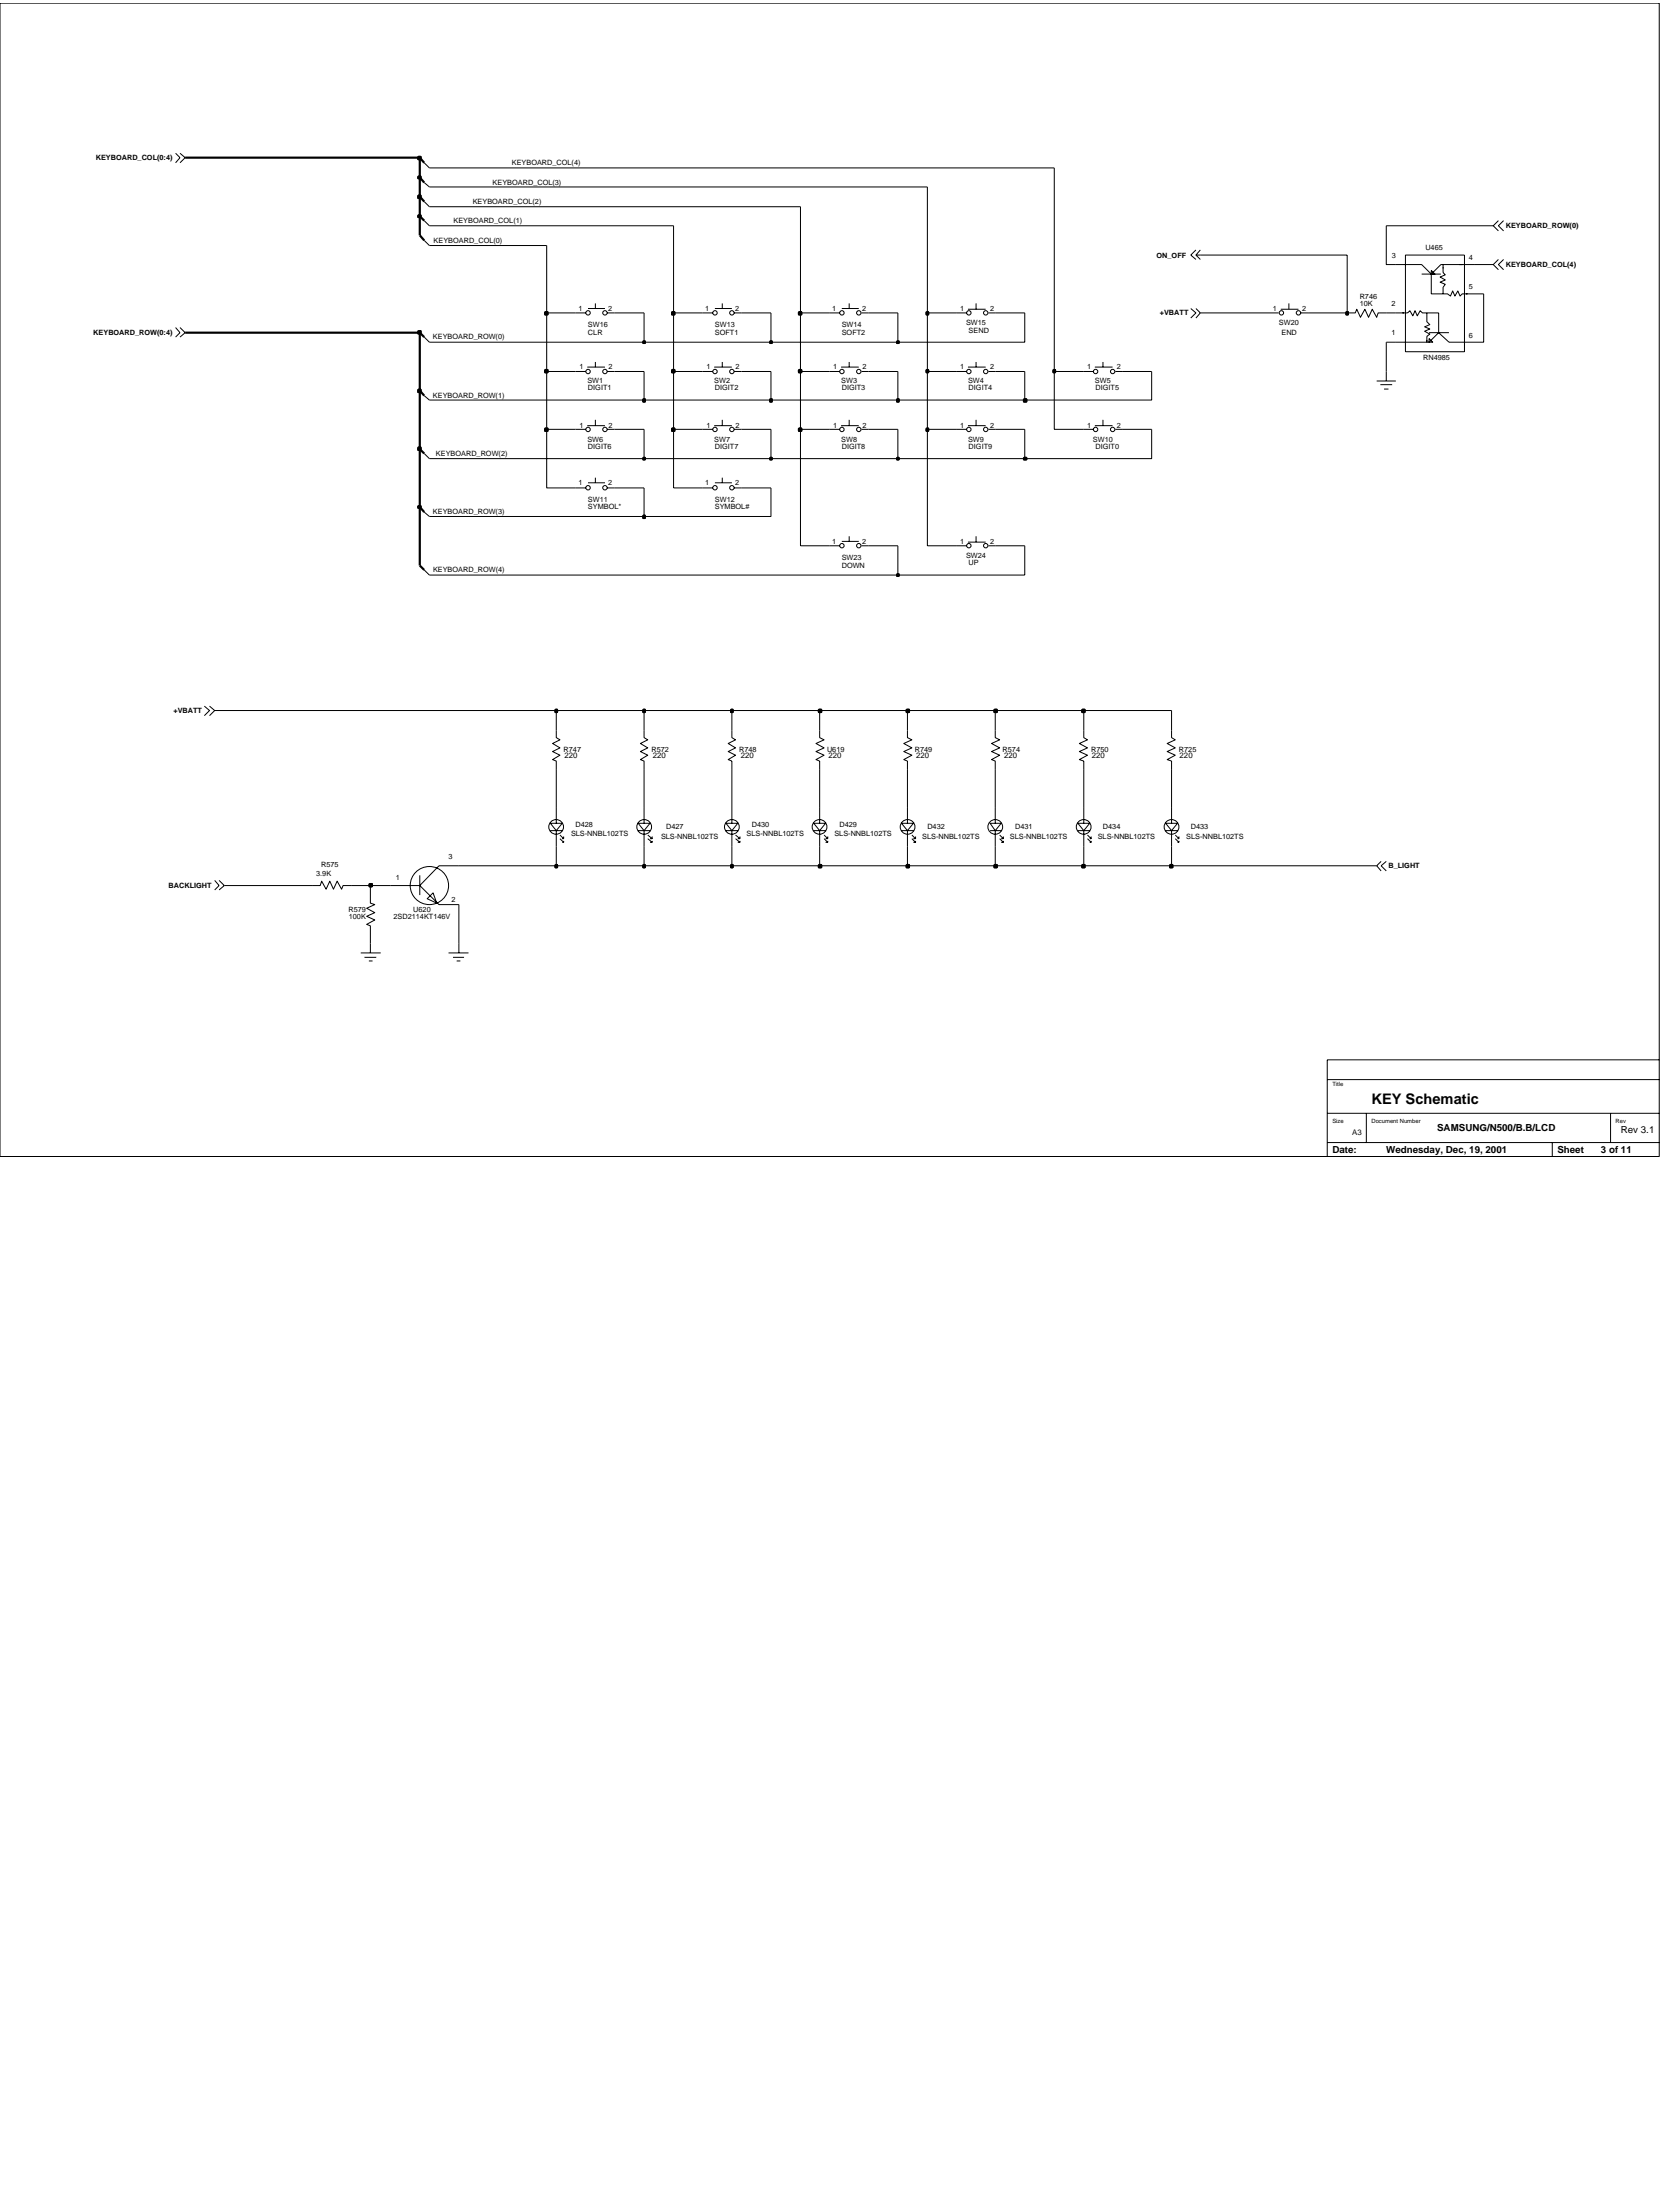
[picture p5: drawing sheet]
<svg xmlns="http://www.w3.org/2000/svg" width="192mm" height="254mm" viewBox="0 0 192 254" stroke-linecap="round" stroke-linejoin="round" font-family="sans-serif">
<g fill="none" stroke="#000" stroke-width=".12">
<path d="M20.3 17.7l.5 .5-.5 .6M20.8 17.7l.6 .5-.6 .6M49 18.8l.6 .6M20.3 37.8l.5 .6-.5 .5M20.8 37.8l.6 .6-.6 .5M49 38.9l.6 .6M49 25.5l.6 .6M49 23.3l.6 .6M49 21.1l.6 .5M49 27.8l.6 .5M66.4 36.1h1.2M67.9 35.6h1.9"/>
<path d="M68.7 35v.6M70.1 36.1h.8M81.1 36.1h1.1M82.5 35.6h2M83.4 35v.6M84.7 36.1h.9M95.7 36.1h1.2M97.1 35.6h2M98 35v.6M99.4 36.1h.8M110.4 36.1h1.1M111.7 35.7h2"/>
<path d="M112.6 35v.7M114.1 36.1h.8M137.4 35.6l.6 .5-.6 .6M138 35.6l.5 .5-.5 .6M138 28.9l-.6 .5 .6 .6M138 29.4h.5M138.5 28.9l-.5 .5 .5 .6M146.4 36.1h1.1M147.8 35.7h2M148.7 35v.7M150.1 36.1h.9M155.5 36.1h.9l.2-.4 .4 .9 .5-.9 .4 .9 .5-.9 .5 .9 .1-.5h1"/>
<path d="M161.1 36.1h1.3l.3-.2 .3 .6 .3-.6 .3 .6 .3-.6 .2 .2h.6M161.1 30.5h3l1.1 1.1M162.2 29.4h6.8v11.2h-6.8zM164.1 31.6h2.2M164.7 36.1v1l.3 .4-.6 .2 .6 .3-.6 .2 .6 .4-.3 .2v.7M164.7 36.1h1.3v2.3M164.9 39.1l.4 .4h-.4zM164.9 38.4h2.3M165.2 31.2l.4 .4h-.4zM166 38.4l-1.1 1.1h-3.8M166 38.4l1.2 1.1h2.9M166.5 30.5v1l.3 .2-.6 .3 .6 .3-.6 .3 .6 .2-.3 .4v.7"/>
<path d="M169.2 33.9h.9M170.1 30.5h-3.8l-1.1 1.1v2.3h1.8l.4 .3 .2-.6 .3 .6 .3-.6 .3 .6 .2-.3h.6M172.9 30l-.6 .5 .6 .6M172.9 25.5l-.6 .6 .6 .6M173.5 30l-.6 .5 .6 .6M173.5 25.5l-.6 .6 .6 .6M49 59.1l.6 .5M49 45.7l.6 .5M49 52.4l.6 .6M66.4 49.6h1.2M66.4 42.9h1.2M66.4 56.3h1.2"/>
<path d="M67.8 49.1h2M67.8 42.4h2M67.9 55.7h1.9M68.7 41.8v.6M68.7 48.5v.6M68.7 55.1v.6M70.1 49.6h.8M70.1 42.9h.8M70.1 56.3h.8M81.1 49.6h1.1M81.1 42.9h1.1M81.1 56.3h1.1"/>
<path d="M82.4 49.1h2.1M82.4 42.4h2.1M82.5 55.7h2M83.4 41.8v.6M83.4 48.5v.6M83.4 55.1v.6M84.7 49.6h.9M84.7 42.9h.9M84.7 56.3h.9M95.7 49.6h1.2M95.7 42.9h1.2M97.1 49.1h2"/>
<path d="M97.1 42.4h2M98 41.8v.6M98 48.5v.6M99.4 49.6h.8M99.4 42.9h.8M110.4 49.6h1.1M110.4 42.9h1.1M111.7 49.1h2M111.7 42.4h2M112.6 41.8v.6M112.6 48.5v.6M114.1 49.6h.8"/>
<path d="M114.1 42.9h.8M125.1 49.6h1.1M125.1 42.9h1.1M126.3 49.1h2.1M126.3 42.4h2.1M127.3 41.8v.6M127.3 48.5v.6M128.7 49.6h.9M128.7 42.9h.9M158.9 44h2.2M159.3 44.4h1.4M159.7 44.9h.5"/>
<path d="M160 42.9v1.1M49 65.8l.6 .6M95.7 63h1.2M97.1 62.5h2M98 61.9v.6M99.4 63h.8M110.4 63h1.1M111.7 62.6h2M112.6 61.9v.7M114.1 63h.8M23.6 81.5l.6 .5-.6 .6M24.2 81.5l.6 .5-.6 .6"/>
<path d="M53 100h-2.3l-2.3 2.2h-3.4M63.5 95.1h1.4l-.7 .8zM63.5 95.9h1.4M64.2 84.3v.9l.4 .2-.8 .4 .8 .5-.8 .5 .8 .4-.8 .5 .4 .2v.9M64.2 93.3v1.8M64.2 95.9v1.9M64.6 96.8l.4 .5M64.6 96.4l.4 .4M64.9 96.8h.1M64.9 97.3h.1M65 96.6v.2M65 97.1v.2"/>
<path d="M73.6 95.1h1.4l-.7 .8zM73.6 95.9h1.4M74.3 84.3v.9l.5 .2-.9 .4 .9 .5-.9 .5 .9 .4-.9 .5 .4 .2v.9M74.3 93.3v1.8M74.3 95.9v1.9M74.8 96.8l.5 .5M74.8 96.4l.5 .4M75 96.8h.3M75 97.3h.3M75.3 96.6v.2M75.3 97.1v.2M83.8 95.1h1.3l-.6 .8z"/>
<path d="M83.8 95.9h1.3M84.5 84.3v.9l.4 .2-.9 .4 .9 .5-.9 .5 .9 .4-.9 .5 .5 .2v.9M84.5 93.3v1.8M84.5 95.9v1.9M84.9 96.8l.5 .5M84.9 96.4l.5 .4M85.1 96.8h.3M85.4 97.1v.2h-.3M85.4 96.6v.2M93.9 95.1h1.4l-.7 .8zM93.9 95.9h1.4M94.6 84.3v.9l.5 .2-.9 .4 .9 .5-.9 .5 .9 .4-.9 .5 .4 .2v.9"/>
<path d="M94.6 93.3v1.8M94.6 95.9v1.9M95.1 96.8l.4 .5M95.1 96.4l.4 .4M95.3 96.8h.2M95.3 97.3h.2M95.5 96.6v.2M95.5 97.1v.2M104 95.1h1.4l-.7 .8zM104 95.9h1.4M104.7 84.3v.9l.5 .2-.9 .4 .9 .5-.9 .5 .9 .4-.9 .5 .4 .2v.9M104.7 93.3v1.8"/>
<path d="M104.7 95.9v1.9M105.2 96.8l.5 .5M105.2 96.4l.5 .4M105.4 96.8h.3M105.7 97.1v.2h-.3M105.7 96.6v.2M114.3 95.1h1.2l-.6 .8zM114.3 95.9h1.2M114.9 84.3v.9l.5 .2-1 .4 1 .5-1 .5 1 .4-1 .5 .5 .2v.9M114.9 93.3v1.8M114.9 95.9v1.9M115.4 96.8l.4 .5"/>
<path d="M115.4 96.4l.4 .4M115.5 96.8h.3M115.8 97.1v.2h-.3M115.8 96.6v.2M124.4 95.1h1.4l-.7 .8zM124.4 95.9h1.4M125.1 84.3v.9l.4 .2-.9 .4 .9 .5-.9 .5 .9 .4-.9 .5 .5 .2v.9M125.1 93.3v1.8M125.1 95.9v1.9M125.5 96.8l.4 .5M125.5 96.4l.4 .4M125.8 96.8h.1"/>
<path d="M125.9 97.1v.2h-.1M125.9 96.6v.2M134.5 95.1h1.4l-.7 .8zM134.5 95.9h1.4M135.2 84.3v.9l.4 .2-.9 .4 .9 .5-.9 .5 .9 .4-.9 .5 .5 .2v.9M135.2 93.3v1.8M135.2 95.9v1.9M135.6 96.8l.5 .5M135.6 96.4l.5 .4M135.9 96.8h.2M135.9 97.3h.2M136.1 96.6v.2"/>
<path d="M136.1 97.1v.2M159.4 99.5l-.5 .5 .5 .6M160 99.5l-.6 .5 .6 .6M24.8 101.6l.5 .6-.5 .5M25.3 101.6l.6 .6M25.9 102.2h11.1l.1-.5 .5 1 .5-1 .4 1 .4-1 .5 1 .2-.5h3.1v2.1l.6 .1-1 .5 1 .5-1 .4 1 .4-1 .5 .4 .2v3.1M25.9 102.2l-.6 .5M41.6 110h2.3M42.1 110.5h1.3M42.6 110.9h.4M48.4 102.2l2.3 2.2h2.3v5.6M48.4 101.1v2.2"/>
<path d="M49.3 103.8l.7-.7 .4 1.2zM51.8 110h2.3M52.3 110.5h1.3M52.7 110.9h.4"/>
<circle cx="67.9" cy="36.1" r=".25"/>
<circle cx="69.8" cy="36.1" r=".25"/>
<circle cx="82.5" cy="36.1" r=".25"/>
<circle cx="84.5" cy="36.1" r=".25"/>
<circle cx="97.2" cy="36.1" r=".25"/>
<circle cx="99.1" cy="36.1" r=".25"/>
<circle cx="111.8" cy="36.1" r=".25"/>
<circle cx="113.8" cy="36.1" r=".25"/>
<circle cx="147.9" cy="36.1" r=".25"/>
<circle cx="149.8" cy="36.1" r=".25"/>
<circle cx="67.9" cy="42.9" r=".25"/>
<circle cx="67.9" cy="56.3" r=".25"/>
<circle cx="67.9" cy="49.6" r=".25"/>
<circle cx="69.8" cy="42.9" r=".25"/>
<circle cx="69.8" cy="56.3" r=".25"/>
<circle cx="69.8" cy="49.6" r=".25"/>
<circle cx="82.5" cy="42.9" r=".25"/>
<circle cx="82.5" cy="56.3" r=".25"/>
<circle cx="82.5" cy="49.6" r=".25"/>
<circle cx="84.5" cy="42.9" r=".25"/>
<circle cx="84.5" cy="56.3" r=".25"/>
<circle cx="84.5" cy="49.6" r=".25"/>
<circle cx="97.2" cy="42.9" r=".25"/>
<circle cx="97.2" cy="49.6" r=".25"/>
<circle cx="99.1" cy="42.9" r=".25"/>
<circle cx="99.1" cy="49.6" r=".25"/>
<circle cx="111.8" cy="42.9" r=".25"/>
<circle cx="111.8" cy="49.6" r=".25"/>
<circle cx="113.8" cy="42.9" r=".25"/>
<circle cx="113.8" cy="49.6" r=".25"/>
<circle cx="126.4" cy="42.9" r=".25"/>
<circle cx="126.4" cy="49.6" r=".25"/>
<circle cx="128.4" cy="42.9" r=".25"/>
<circle cx="128.4" cy="49.6" r=".25"/>
<circle cx="97.2" cy="63" r=".25"/>
<circle cx="99.1" cy="63" r=".25"/>
<circle cx="111.8" cy="63" r=".25"/>
<circle cx="113.8" cy="63" r=".25"/>
<circle cx="64.2" cy="95.5" r=".85"/>
<circle cx="74.3" cy="95.5" r=".85"/>
<circle cx="84.5" cy="95.5" r=".85"/>
<circle cx="94.6" cy="95.5" r=".85"/>
<circle cx="104.7" cy="95.5" r=".85"/>
<circle cx="114.9" cy="95.5" r=".85"/>
<circle cx="125.1" cy="95.5" r=".85"/>
<circle cx="135.2" cy="95.5" r=".85"/>
<circle cx="49.6" cy="102.2" r="2.21"/>
</g>
<path d="M48.4 18.2l.6 .6M48.4 38.4l.6 .5M48.4 25l.6 .5M48.4 22.7l.6 .6M48.4 20.5l.6 .6M48.4 27.2l.6 .6M48.4 58.5l.6 .6M48.4 45.1l.6 .6M48.4 51.9l.6 .5M48.4 65.3l.6 .5" fill="none" stroke="#000" stroke-width=".25"/>
<path d="M42.7 102.1h.2v.2h-.2z" fill-rule="evenodd" fill="#c2c2c2" stroke="#000" stroke-width=".25"/>
<path d="M42.7 102.1h.2v.2h-.2z" fill="none" stroke="#000" stroke-width=".25"/>
<path d="M53 100h11.2M42.7 102.2h2.3" fill="none" stroke="#000" stroke-width=".12"/>
<path d="M64.1 99.9h.2v.2h-.2z" fill-rule="evenodd" fill="#c2c2c2" stroke="#000" stroke-width=".25"/>
<path d="M64.1 99.9h.2v.2h-.2z" fill="none" stroke="#000" stroke-width=".25"/>
<path d="M64.2 97.8v2.2h10.1" fill="none" stroke="#000" stroke-width=".12"/>
<path d="M74.2 99.9h.2v.2h-.2z" fill-rule="evenodd" fill="#c2c2c2" stroke="#000" stroke-width=".25"/>
<path d="M74.2 99.9h.2v.2h-.2z" fill="none" stroke="#000" stroke-width=".25"/>
<path d="M74.3 97.8v2.2h10.2" fill="none" stroke="#000" stroke-width=".12"/>
<path d="M84.4 99.9h.1v.2h-.1z" fill-rule="evenodd" fill="#c2c2c2" stroke="#000" stroke-width=".25"/>
<path d="M84.4 99.9h.1v.2h-.1z" fill="none" stroke="#000" stroke-width=".25"/>
<path d="M84.5 97.8v2.2h10.1" fill="none" stroke="#000" stroke-width=".12"/>
<path d="M94.5 99.9h.3v.2h-.3z" fill-rule="evenodd" fill="#c2c2c2" stroke="#000" stroke-width=".25"/>
<path d="M94.5 99.9h.3v.2h-.3z" fill="none" stroke="#000" stroke-width=".25"/>
<path d="M94.6 97.8v2.2h10.1" fill="none" stroke="#000" stroke-width=".12"/>
<path d="M104.6 99.9h.3v.2h-.3z" fill-rule="evenodd" fill="#c2c2c2" stroke="#000" stroke-width=".25"/>
<path d="M104.6 99.9h.3v.2h-.3z" fill="none" stroke="#000" stroke-width=".25"/>
<path d="M104.7 97.8v2.2h10.2" fill="none" stroke="#000" stroke-width=".12"/>
<path d="M114.8 99.9h.2v.2h-.2z" fill-rule="evenodd" fill="#c2c2c2" stroke="#000" stroke-width=".25"/>
<path d="M114.8 99.9h.2v.2h-.2z" fill="none" stroke="#000" stroke-width=".25"/>
<path d="M114.9 97.8v2.2h10.2" fill="none" stroke="#000" stroke-width=".12"/>
<path d="M124.9 99.9h.3v.2h-.3z" fill-rule="evenodd" fill="#c2c2c2" stroke="#000" stroke-width=".25"/>
<path d="M124.9 99.9h.3v.2h-.3z" fill="none" stroke="#000" stroke-width=".25"/>
<path d="M125.1 97.8v2.2h10.1" fill="none" stroke="#000" stroke-width=".12"/>
<path d="M135 99.9h.3v.2h-.3z" fill-rule="evenodd" fill="#c2c2c2" stroke="#000" stroke-width=".25"/>
<path d="M135 99.9h.3v.2h-.3z" fill="none" stroke="#000" stroke-width=".25"/>
<g fill="none" stroke="#000" stroke-width=".12">
<path d="M24.8 82h39.4v2.3M64.2 88.8v4.5M74.3 82v2.3M74.3 88.8v4.5M84.5 82v2.3M84.5 88.8v4.5M94.6 82v2.3M94.6 88.8v4.5M104.7 82v2.3M104.7 88.8v4.5M114.9 82v2.3M114.9 88.8v4.5"/>
<path d="M125.1 82v2.3M125.1 88.8v4.5M135.2 82v2.3M135.2 88.8v4.5M135.2 97.8v2.2h23.7"/>
</g>
<path d="M64.1 82h.2v.2h-.2z" fill-rule="evenodd" fill="#c2c2c2" stroke="#000" stroke-width=".25"/>
<path d="M64.1 82h.2v.2h-.2z" fill="none" stroke="#000" stroke-width=".25"/>
<path d="M64.2 82h10.1" fill="none" stroke="#000" stroke-width=".12"/>
<path d="M74.2 82h.2v.2h-.2z" fill-rule="evenodd" fill="#c2c2c2" stroke="#000" stroke-width=".25"/>
<path d="M74.2 82h.2v.2h-.2z" fill="none" stroke="#000" stroke-width=".25"/>
<path d="M74.3 82h10.2" fill="none" stroke="#000" stroke-width=".12"/>
<path d="M84.4 82h.1v.2h-.1z" fill-rule="evenodd" fill="#c2c2c2" stroke="#000" stroke-width=".25"/>
<path d="M84.4 82h.1v.2h-.1z" fill="none" stroke="#000" stroke-width=".25"/>
<path d="M84.5 82h10.1" fill="none" stroke="#000" stroke-width=".12"/>
<path d="M94.5 82h.3v.2h-.3z" fill-rule="evenodd" fill="#c2c2c2" stroke="#000" stroke-width=".25"/>
<path d="M94.5 82h.3v.2h-.3z" fill="none" stroke="#000" stroke-width=".25"/>
<path d="M94.6 82h10.1" fill="none" stroke="#000" stroke-width=".12"/>
<path d="M104.6 82h.3v.2h-.3z" fill-rule="evenodd" fill="#c2c2c2" stroke="#000" stroke-width=".25"/>
<path d="M104.6 82h.3v.2h-.3z" fill="none" stroke="#000" stroke-width=".25"/>
<path d="M104.7 82h10.2" fill="none" stroke="#000" stroke-width=".12"/>
<path d="M114.8 82h.2v.2h-.2z" fill-rule="evenodd" fill="#c2c2c2" stroke="#000" stroke-width=".25"/>
<path d="M114.8 82h.2v.2h-.2z" fill="none" stroke="#000" stroke-width=".25"/>
<path d="M114.9 82h10.2" fill="none" stroke="#000" stroke-width=".12"/>
<path d="M124.9 82h.3v.2h-.3z" fill-rule="evenodd" fill="#c2c2c2" stroke="#000" stroke-width=".25"/>
<path d="M124.9 82h.3v.2h-.3z" fill="none" stroke="#000" stroke-width=".25"/>
<path d="M49.6 66.4h54M125.1 82h10.1" fill="none" stroke="#000" stroke-width=".12"/>
<path d="M103.5 66.3h.2v.2h-.2z" fill-rule="evenodd" fill="#c2c2c2" stroke="#000" stroke-width=".25"/>
<path d="M48.4 58.5v6.8M103.5 66.3h.2v.2h-.2z" fill="none" stroke="#000" stroke-width=".25"/>
<path d="M49.6 59.6h24.7M92.4 49.6v13.4h3.3M107 49.6v13.4h3.4M100.2 63h3.4v3.4h14.7v-3.4h-3.4" fill="none" stroke="#000" stroke-width=".12"/>
<path d="M74.2 59.5h.2v.3h-.2z" fill-rule="evenodd" fill="#c2c2c2" stroke="#000" stroke-width=".25"/>
<path d="M74.2 59.5h.2v.3h-.2z" fill="none" stroke="#000" stroke-width=".25"/>
<path d="M74.3 56.3v3.3h14.7v-3.3" fill="none" stroke="#000" stroke-width=".12"/>
<path d="M48.3 58.4h.2v.2h-.2z" fill-rule="evenodd" fill="#c2c2c2" stroke="#000" stroke-width=".25"/>
<path d="M48.3 58.4h.2v.2h-.2zM48.4 51.9v6.6" fill="none" stroke="#000" stroke-width=".25"/>
<path d="M49.6 53h24.7M63.1 49.6v6.7h3.3M70.9 56.3h3.4M77.7 49.6v6.7h3.4M85.6 56.3h3.4" fill="none" stroke="#000" stroke-width=".12"/>
<path d="M74.2 52.9h.2v.1h-.2z" fill-rule="evenodd" fill="#c2c2c2" stroke="#000" stroke-width=".25"/>
<path d="M74.2 52.9h.2v.1h-.2z" fill="none" stroke="#000" stroke-width=".25"/>
<path d="M74.3 49.6v3.4h14.7" fill="none" stroke="#000" stroke-width=".12"/>
<path d="M88.9 52.9h.2v.1h-.2z" fill-rule="evenodd" fill="#c2c2c2" stroke="#000" stroke-width=".25"/>
<path d="M88.9 52.9h.2v.1h-.2z" fill="none" stroke="#000" stroke-width=".25"/>
<path d="M89 49.6v3.4h14.6" fill="none" stroke="#000" stroke-width=".12"/>
<path d="M103.5 52.9h.2v.1h-.2z" fill-rule="evenodd" fill="#c2c2c2" stroke="#000" stroke-width=".25"/>
<path d="M103.5 52.9h.2v.1h-.2z" fill="none" stroke="#000" stroke-width=".25"/>
<path d="M103.6 49.6v3.4h14.7" fill="none" stroke="#000" stroke-width=".12"/>
<path d="M118.2 52.9h.2v.1h-.2z" fill-rule="evenodd" fill="#c2c2c2" stroke="#000" stroke-width=".25"/>
<path d="M118.2 52.9h.2v.1h-.2z" fill="none" stroke="#000" stroke-width=".25"/>
<path d="M118.3 49.6v3.4h14.6v-3.4" fill="none" stroke="#000" stroke-width=".12"/>
<path d="M48.3 51.7h.2v.2h-.2z" fill-rule="evenodd" fill="#c2c2c2" stroke="#000" stroke-width=".25"/>
<path d="M48.3 51.7h.2v.2h-.2zM48.4 45.1v6.8" fill="none" stroke="#000" stroke-width=".25"/>
<path d="M62.9 49.5h.3v.2h-.3z" fill-rule="evenodd" fill="#c2c2c2" stroke="#000" stroke-width=".25"/>
<path d="M62.9 49.5h.3v.2h-.3z" fill="none" stroke="#000" stroke-width=".25"/>
<path d="M63.1 42.9v6.7h3.3M70.9 49.6h3.4" fill="none" stroke="#000" stroke-width=".12"/>
<path d="M77.6 49.5h.2v.2h-.2z" fill-rule="evenodd" fill="#c2c2c2" stroke="#000" stroke-width=".25"/>
<path d="M77.6 49.5h.2v.2h-.2z" fill="none" stroke="#000" stroke-width=".25"/>
<path d="M77.7 42.9v6.7h3.4M85.6 49.6h3.4" fill="none" stroke="#000" stroke-width=".12"/>
<path d="M92.2 49.5h.3v.2h-.3z" fill-rule="evenodd" fill="#c2c2c2" stroke="#000" stroke-width=".25"/>
<path d="M92.2 49.5h.3v.2h-.3z" fill="none" stroke="#000" stroke-width=".25"/>
<path d="M92.4 42.9v6.7h3.3M100.2 49.6h3.4" fill="none" stroke="#000" stroke-width=".12"/>
<path d="M106.9 49.5h.2v.2h-.2z" fill-rule="evenodd" fill="#c2c2c2" stroke="#000" stroke-width=".25"/>
<path d="M106.9 49.5h.2v.2h-.2z" fill="none" stroke="#000" stroke-width=".25"/>
<path d="M49.6 46.2h24.7M107 42.9v6.7h3.4M114.9 49.6h3.4M121.7 42.9v6.7h3.4M129.6 49.6h3.3" fill="none" stroke="#000" stroke-width=".12"/>
<path d="M74.2 46.1h.2v.3h-.2z" fill-rule="evenodd" fill="#c2c2c2" stroke="#000" stroke-width=".25"/>
<path d="M74.2 46.1h.2v.3h-.2z" fill="none" stroke="#000" stroke-width=".25"/>
<path d="M74.3 42.9v3.3h14.7" fill="none" stroke="#000" stroke-width=".12"/>
<path d="M88.9 46.1h.2v.3h-.2z" fill-rule="evenodd" fill="#c2c2c2" stroke="#000" stroke-width=".25"/>
<path d="M88.9 46.1h.2v.3h-.2z" fill="none" stroke="#000" stroke-width=".25"/>
<path d="M89 42.9v3.3h14.6" fill="none" stroke="#000" stroke-width=".12"/>
<path d="M103.5 46.1h.2v.3h-.2z" fill-rule="evenodd" fill="#c2c2c2" stroke="#000" stroke-width=".25"/>
<path d="M103.5 46.1h.2v.3h-.2z" fill="none" stroke="#000" stroke-width=".25"/>
<path d="M103.6 42.9v3.3h14.7" fill="none" stroke="#000" stroke-width=".12"/>
<path d="M118.2 46.1h.2v.3h-.2z" fill-rule="evenodd" fill="#c2c2c2" stroke="#000" stroke-width=".25"/>
<path d="M118.2 46.1h.2v.3h-.2z" fill="none" stroke="#000" stroke-width=".25"/>
<path d="M118.3 42.9v3.3h14.6v-3.3" fill="none" stroke="#000" stroke-width=".12"/>
<path d="M48.3 45h.2v.3h-.2z" fill-rule="evenodd" fill="#c2c2c2" stroke="#000" stroke-width=".25"/>
<path d="M48.4 38.4v6.7M48.3 45h.2v.3h-.2z" fill="none" stroke="#000" stroke-width=".25"/>
<path d="M62.9 42.7h.3v.3h-.3z" fill-rule="evenodd" fill="#c2c2c2" stroke="#000" stroke-width=".25"/>
<path d="M62.9 42.7h.3v.3h-.3z" fill="none" stroke="#000" stroke-width=".25"/>
<path d="M63.1 36.1v6.8h3.3M70.9 42.9h3.4" fill="none" stroke="#000" stroke-width=".12"/>
<path d="M77.6 42.7h.2v.3h-.2z" fill-rule="evenodd" fill="#c2c2c2" stroke="#000" stroke-width=".25"/>
<path d="M77.6 42.7h.2v.3h-.2z" fill="none" stroke="#000" stroke-width=".25"/>
<path d="M77.7 36.1v6.8h3.4M85.6 42.9h3.4" fill="none" stroke="#000" stroke-width=".12"/>
<path d="M92.2 42.7h.3v.3h-.3z" fill-rule="evenodd" fill="#c2c2c2" stroke="#000" stroke-width=".25"/>
<path d="M92.2 42.7h.3v.3h-.3z" fill="none" stroke="#000" stroke-width=".25"/>
<path d="M92.4 36.1v6.8h3.3M100.2 42.9h3.4" fill="none" stroke="#000" stroke-width=".12"/>
<path d="M106.9 42.7h.2v.3h-.2z" fill-rule="evenodd" fill="#c2c2c2" stroke="#000" stroke-width=".25"/>
<path d="M106.9 42.7h.2v.3h-.2z" fill="none" stroke="#000" stroke-width=".25"/>
<path d="M107 36.1v6.8h3.4M114.9 42.9h3.4" fill="none" stroke="#000" stroke-width=".12"/>
<path d="M121.6 42.7h.1v.3h-.1z" fill-rule="evenodd" fill="#c2c2c2" stroke="#000" stroke-width=".25"/>
<path d="M121.6 42.7h.1v.3h-.1z" fill="none" stroke="#000" stroke-width=".25"/>
<path d="M121.7 19.4v23.5h3.4M49.6 39.5h24.7M160 39.5v3.4M129.6 42.9h3.3" fill="none" stroke="#000" stroke-width=".12"/>
<path d="M74.2 39.4h.2v.2h-.2z" fill-rule="evenodd" fill="#c2c2c2" stroke="#000" stroke-width=".25"/>
<path d="M74.2 39.4h.2v.2h-.2z" fill="none" stroke="#000" stroke-width=".25"/>
<path d="M74.3 36.1v3.4h14.7" fill="none" stroke="#000" stroke-width=".12"/>
<path d="M88.9 39.4h.2v.2h-.2z" fill-rule="evenodd" fill="#c2c2c2" stroke="#000" stroke-width=".25"/>
<path d="M88.9 39.4h.2v.2h-.2z" fill="none" stroke="#000" stroke-width=".25"/>
<path d="M89 36.1v3.4h14.6" fill="none" stroke="#000" stroke-width=".12"/>
<path d="M103.5 39.4h.2v.2h-.2z" fill-rule="evenodd" fill="#c2c2c2" stroke="#000" stroke-width=".25"/>
<path d="M21.4 38.4h27M103.5 39.4h.2v.2h-.2z" fill="none" stroke="#000" stroke-width=".25"/>
<path d="M103.6 36.1v3.4h14.7v-3.4M160 39.5h1.1M171.2 33.9v5.6h-1.1" fill="none" stroke="#000" stroke-width=".12"/>
<path d="M48.3 38.2h.2v.3h-.2z" fill-rule="evenodd" fill="#c2c2c2" stroke="#000" stroke-width=".25"/>
<path d="M48.3 38.2h.2v.3h-.2z" fill="none" stroke="#000" stroke-width=".25"/>
<path d="M62.9 36h.3v.3h-.3z" fill-rule="evenodd" fill="#c2c2c2" stroke="#000" stroke-width=".25"/>
<path d="M62.9 36h.3v.3h-.3z" fill="none" stroke="#000" stroke-width=".25"/>
<path d="M63.1 28.3v7.8h3.3M70.9 36.1h3.4" fill="none" stroke="#000" stroke-width=".12"/>
<path d="M77.6 36h.2v.3h-.2z" fill-rule="evenodd" fill="#c2c2c2" stroke="#000" stroke-width=".25"/>
<path d="M77.6 36h.2v.3h-.2z" fill="none" stroke="#000" stroke-width=".25"/>
<path d="M77.7 26.1v10h3.4M85.6 36.1h3.4" fill="none" stroke="#000" stroke-width=".12"/>
<path d="M92.2 36h.3v.3h-.3z" fill-rule="evenodd" fill="#c2c2c2" stroke="#000" stroke-width=".25"/>
<path d="M92.2 36h.3v.3h-.3z" fill="none" stroke="#000" stroke-width=".25"/>
<path d="M92.4 23.9v12.2h3.3M100.2 36.1h3.4" fill="none" stroke="#000" stroke-width=".12"/>
<path d="M106.9 36h.2v.3h-.2z" fill-rule="evenodd" fill="#c2c2c2" stroke="#000" stroke-width=".25"/>
<path d="M106.9 36h.2v.3h-.2z" fill="none" stroke="#000" stroke-width=".25"/>
<path d="M107 21.6v14.5h3.4M114.9 36.1h3.4M138.5 36.1h7.9M151 36.1h4.5" fill="none" stroke="#000" stroke-width=".12"/>
<path d="M155.4 36h.1v.3h-.1z" fill-rule="evenodd" fill="#c2c2c2" stroke="#000" stroke-width=".25"/>
<path d="M48.4 25v2.2M155.4 36h.1v.3h-.1z" fill="none" stroke="#000" stroke-width=".25"/>
<path d="M49.6 28.3h13.5M49.6 26.1h28.1M138.5 29.4h17v6.7M160 36.1h1.1M170.1 33.9h1.1M170.1 30.5h2.2M172.3 26.1h-12.3v4.4h1.1" fill="none" stroke="#000" stroke-width=".12"/>
<path d="M48.3 24.9h.2v.2h-.2z" fill-rule="evenodd" fill="#c2c2c2" stroke="#000" stroke-width=".25"/>
<path d="M48.3 24.9h.2v.2h-.2zM48.4 22.7v2.3" fill="none" stroke="#000" stroke-width=".25"/>
<path d="M49.6 23.9h42.8" fill="none" stroke="#000" stroke-width=".12"/>
<path d="M48.3 22.6h.2v.3h-.2z" fill-rule="evenodd" fill="#c2c2c2" stroke="#000" stroke-width=".25"/>
<path d="M48.3 22.6h.2v.3h-.2zM48.4 20.5v2.2" fill="none" stroke="#000" stroke-width=".25"/>
<path d="M49.6 21.6h57.4" fill="none" stroke="#000" stroke-width=".12"/>
<path d="M48.3 20.4h.2v.2h-.2z" fill-rule="evenodd" fill="#c2c2c2" stroke="#000" stroke-width=".25"/>
<path d="M21.4 18.2h27v2.3M48.3 20.4h.2v.2h-.2z" fill="none" stroke="#000" stroke-width=".25"/>
<path d="M49.6 19.4h72.1" fill="none" stroke="#000" stroke-width=".12"/>
<path d="M48.3 18.1h.2v.3h-.2z" fill-rule="evenodd" fill="#c2c2c2" stroke="#000" stroke-width=".25"/>
<path d="M48.3 18.1h.2v.3h-.2z" fill="none" stroke="#000" stroke-width=".25"/>
<path d="M0 .4h191.5v133.1h-191.5zM153.2 131.9h38.3M153.2 128.5h38.3M153.2 124.6h38.3M157.7 128.5v3.4M179.1 131.9v1.6M185.9 128.5v3.4M191.5 122.4h-38.3v11.1" fill="none" stroke="#000" stroke-width=".12"/>
<text font-size="1.7" x="158.3" y="127.4">KEY Schematic</text>
<g font-size="1.1">
<text x="165.8" y="130.6">SAMSUNG/N500/B.B/LCD</text>
<text x="187" y="130.9">Rev 3.1</text>
<text x="153.8" y="133.2">Date:</text>
<text x="160" y="133.2">Wednesday, Dec, 19, 2001</text>
<text x="179.7" y="133.2">Sheet</text>
<text x="184.7" y="133.2">3 of 11</text>
</g>
<g font-size=".9">
<text x="65.1" y="87.5">220</text>
<text x="75.3" y="87.5">220</text>
<text x="85.5" y="87.5">220</text>
<text x="95.6" y="87.5">220</text>
<text x="105.7" y="87.5">220</text>
<text x="115.9" y="87.5">220</text>
<text x="126" y="87.5">220</text>
<text x="136.1" y="87.5">220</text>
<text x="156.1" y="131">A3</text>
</g>
<g font-size=".8">
<text x="11" y="18.5">KEYBOARD_COL(0:4)</text>
<text x="54.6" y="23.6">KEYBOARD_COL(2)</text>
<text x="56.9" y="21.4">KEYBOARD_COL(3)</text>
<text x="59.1" y="19.1">KEYBOARD_COL(4)</text>
<text x="50" y="28">KEYBOARD_COL(0)</text>
<text x="52.3" y="25.8">KEYBOARD_COL(1)</text>
<text x="133.5" y="29.7">ON_OFF</text>
<text x="160.6" y="29.8">3</text>
<text x="164.5" y="28.9">U465</text>
<text x="173.8" y="26.4">KEYBOARD_ROW(0)</text>
<text x="66.7" y="35.9">1</text>
<text x="70.2" y="35.9">2</text>
<text x="81.4" y="35.9">1</text>
<text x="84.8" y="35.9">2</text>
<text x="96" y="35.9">1</text>
<text x="99.5" y="35.9">2</text>
<text x="110.8" y="35.9">1</text>
<text x="114.3" y="35.9">2</text>
<text x="146.9" y="35.9">1</text>
<text x="150.3" y="35.9">2</text>
<text x="156.9" y="35.3">10K</text>
<text x="156.9" y="34.5">R746</text>
<text x="160.6" y="35.3">2</text>
<text x="169.5" y="30">4</text>
<text x="169.5" y="33.4">5</text>
<text x="173.8" y="30.8">KEYBOARD_COL(4)</text>
<text x="10.8" y="38.7">KEYBOARD_ROW(0:4)</text>
<text x="50" y="39.2">KEYBOARD_ROW(0)</text>
<text x="67.9" y="37.8">SW16</text>
<text x="67.9" y="38.7">CLR</text>
<text x="82.5" y="38.7">SOFT1</text>
<text x="82.5" y="37.8">SW13</text>
<text x="97.1" y="37.8">SW14</text>
<text x="97.1" y="38.7">SOFT2</text>
<text x="111.5" y="37.6">SW15</text>
<text x="111.8" y="38.4">SEND</text>
<text x="133.8" y="36.4">+VBATT</text>
<text x="147.6" y="37.6">SW20</text>
<text x="147.9" y="38.7">END</text>
<text x="160.6" y="38.6">1</text>
<text x="164.2" y="41.5">RN4985</text>
<text x="169.5" y="39">6</text>
<text x="50" y="46">KEYBOARD_ROW(1)</text>
<text x="66.9" y="42.6">1</text>
<text x="67.8" y="44.2">SW1</text>
<text x="67.9" y="45.1">DIGIT1</text>
<text x="70.2" y="42.6">2</text>
<text x="81.5" y="42.6">1</text>
<text x="82.4" y="44.2">SW2</text>
<text x="82.5" y="45.1">DIGIT2</text>
<text x="84.9" y="42.6">2</text>
<text x="96.2" y="42.6">1</text>
<text x="97.1" y="44.2">SW3</text>
<text x="97.1" y="45.1">DIGIT3</text>
<text x="99.5" y="42.6">2</text>
<text x="110.8" y="42.6">1</text>
<text x="111.7" y="44.2">SW4</text>
<text x="111.8" y="45.1">DIGIT4</text>
<text x="114.3" y="42.6">2</text>
<text x="125.4" y="42.6">1</text>
<text x="126.4" y="44.2">SW5</text>
<text x="126.4" y="45.1">DIGIT5</text>
<text x="128.9" y="42.6">2</text>
<text x="50.3" y="52.6">KEYBOARD_ROW(2)</text>
<text x="66.9" y="49.4">1</text>
<text x="67.8" y="51">SW6</text>
<text x="67.9" y="51.8">DIGIT6</text>
<text x="70.2" y="49.4">2</text>
<text x="81.5" y="49.4">1</text>
<text x="82.4" y="51">SW7</text>
<text x="82.5" y="51.8">DIGIT7</text>
<text x="84.9" y="49.4">2</text>
<text x="96.2" y="49.4">1</text>
<text x="97.1" y="51">SW8</text>
<text x="97.1" y="51.8">DIGIT8</text>
<text x="99.5" y="49.4">2</text>
<text x="110.8" y="49.4">1</text>
<text x="111.7" y="51">SW9</text>
<text x="111.8" y="51.8">DIGIT9</text>
<text x="114.3" y="49.4">2</text>
<text x="125.4" y="49.4">1</text>
<text x="126.1" y="51">SW10</text>
<text x="126.4" y="51.8">DIGIT0</text>
<text x="128.9" y="49.4">2</text>
<text x="50" y="59.4">KEYBOARD_ROW(3)</text>
<text x="66.7" y="56">1</text>
<text x="67.9" y="58.8">SYMBOL*</text>
<text x="67.9" y="58">SW11</text>
<text x="70.2" y="56">2</text>
<text x="81.4" y="56">1</text>
<text x="82.5" y="58">SW12</text>
<text x="82.5" y="58.8">SYMBOL#</text>
<text x="84.8" y="56">2</text>
<text x="96" y="62.8">1</text>
<text x="97.1" y="65.5">DOWN</text>
<text x="97.1" y="64.7">SW23</text>
<text x="99.5" y="62.8">2</text>
<text x="110.8" y="62.7">1</text>
<text x="111.5" y="64.4">SW24</text>
<text x="111.8" y="65.3">UP</text>
<text x="114.3" y="62.7">2</text>
<text x="50" y="66.1">KEYBOARD_ROW(4)</text>
<text x="20" y="82.3">+VBATT</text>
<text x="65" y="86.8">R747</text>
<text x="75.2" y="86.8">R572</text>
<text x="85.3" y="86.8">R748</text>
<text x="95.4" y="86.8">U619</text>
<text x="105.6" y="86.8">R749</text>
<text x="115.7" y="86.8">R574</text>
<text x="125.9" y="86.8">R750</text>
<text x="136" y="86.8">R725</text>
<text x="66.4" y="95.5">D428</text>
<text x="76.9" y="95.7">D427</text>
<text x="86.8" y="95.5">D430</text>
<text x="96.9" y="95.5">D429</text>
<text x="107" y="95.7">D432</text>
<text x="117.1" y="95.7">D431</text>
<text x="127.3" y="95.7">D434</text>
<text x="137.4" y="95.7">D433</text>
<text x="36.5" y="101.1">3.9K</text>
<text x="37.1" y="100.1">R575</text>
<text x="45.7" y="101.6">1</text>
<text x="51.8" y="99.2">3</text>
<text x="65.9" y="96.6">SLS-NNBL102TS</text>
<text x="76.3" y="96.9">SLS-NNBL102TS</text>
<text x="86.2" y="96.6">SLS-NNBL102TS</text>
<text x="96.3" y="96.6">SLS-NNBL102TS</text>
<text x="106.4" y="96.9">SLS-NNBL102TS</text>
<text x="116.6" y="96.9">SLS-NNBL102TS</text>
<text x="126.7" y="96.9">SLS-NNBL102TS</text>
<text x="136.9" y="96.9">SLS-NNBL102TS</text>
<text x="160.2" y="100.2">B_LIGHT</text>
<text x="19.5" y="102.5">BACKLIGHT</text>
<text x="40.2" y="105.3">R579</text>
<text x="40.3" y="106.1">100K</text>
<text x="45.4" y="106.1">2SD2114KT146V</text>
<text x="47.7" y="105.3">U620</text>
<text x="52.1" y="104.2">2</text>
</g>
<g font-size=".7">
<text x="153.8" y="125.4">Title</text>
<text x="153.8" y="129.6">Size</text>
<text x="158.3" y="129.6">Document Number</text>
<text x="186.4" y="129.6">Rev</text>
</g>
</svg>
